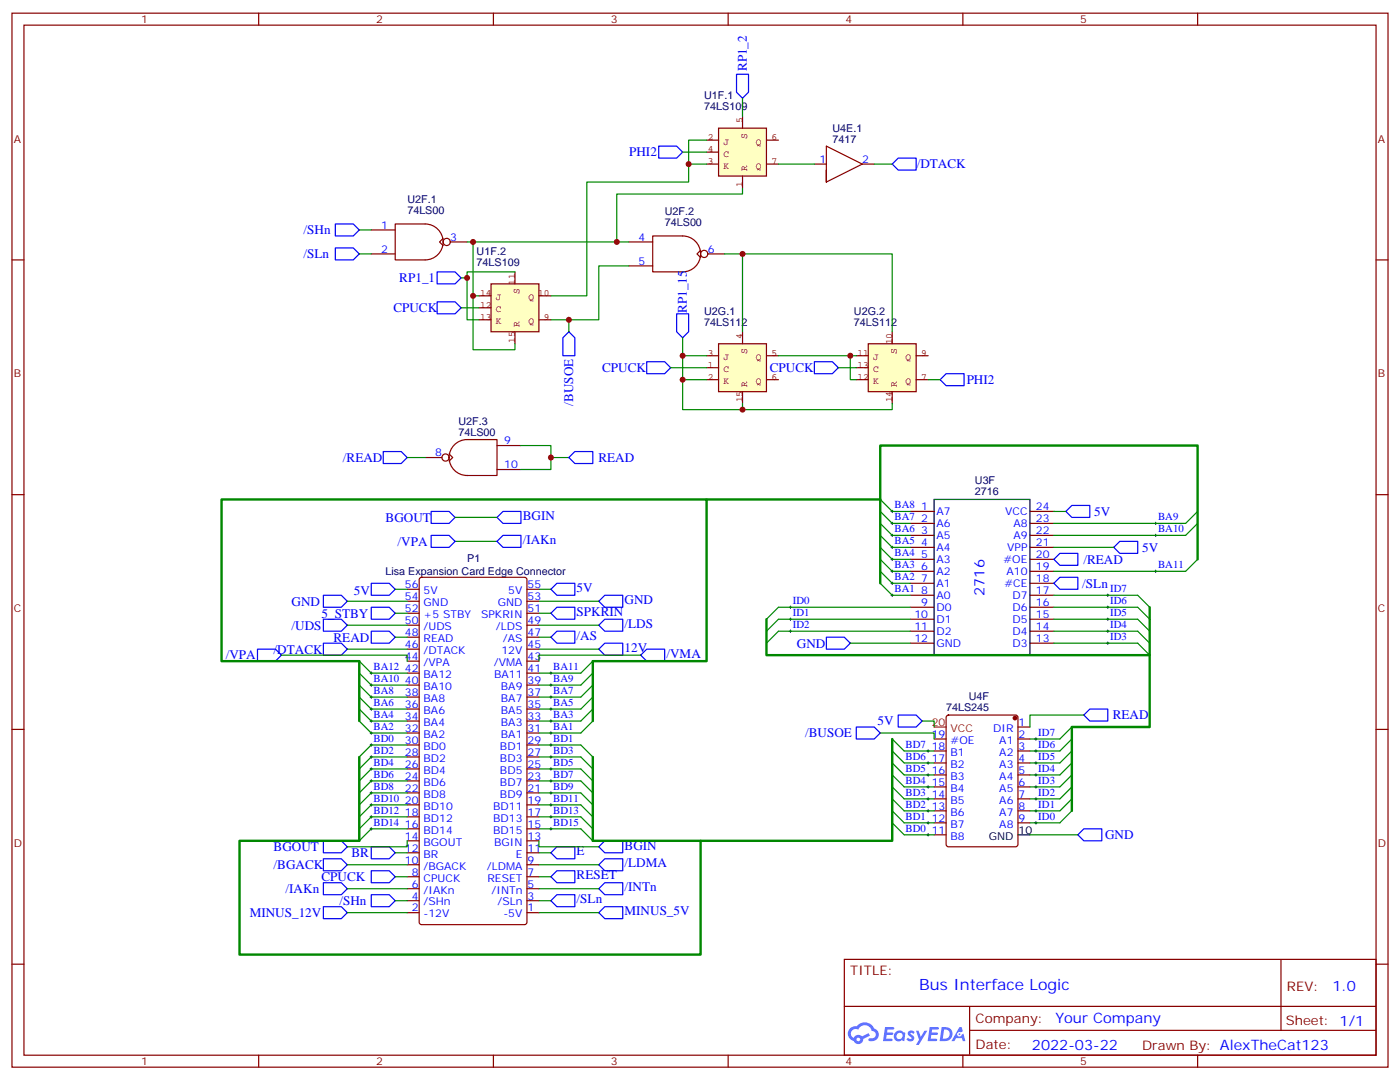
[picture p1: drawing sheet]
<svg xmlns="http://www.w3.org/2000/svg" width="412mm" height="318mm" viewBox="0 0 412 318" stroke-linecap="round" stroke-linejoin="round" font-family="sans-serif">
<g fill="none" stroke="#870000" stroke-width=".35">
<path d="M3.5 3.9h405.4v310.4h-405.4zM7.1 7.4h398.2v303.4h-398.2zM76.2 3.9v3.5M145.3 3.9v3.5M214.5 3.9v3.5M283.6 3.9v3.5M352.8 3.9v3.5M3.5 76.6h3.6M405.3 76.6h3.6M3.5 145.7h3.6M405.3 145.7h3.6M3.5 214.8h3.6"/>
<path d="M405.3 214.8h3.6M3.5 284h3.6M248.7 282.6h156.6v28.2h-156.6zM248.7 296.4h156.5M285.6 296.4v14.1M377.3 282.6v20.9M405.3 284h3.6M76.2 310.8v3.5M145.3 310.8v3.5M214.5 310.8v3.5M283.6 310.8v3.5M285.6 303.5h119.6"/>
<path d="M352.8 310.8v3.5"/>
</g>
<g fill="#5487ff">
<path d="M267.7 303.7a1.22 1.22 0 0 1 1.7 .3l-.4 .6a.47 .47 0 0 0-.3-.4 .47 .47 0 0 0-.5 .2l.1 .2a1.14 1.14 0 0 1 .8 1.8 1.14 1.14 0 0 1-1.9 0l-.2-.2 .5-.6 .7 .4a.29 .29 0 0 0 .3-.2 .29 .29 0 0 0-.2-.3 1.04 1.04 0 0 1-.6-1.8z"/>
<path d="M260.7 302.5h2.4l.3 .2-.2 .5h-1.8l-.1 .9h1.5l.3 .4-.3 .3h-1.6l-.2 1.1 1.7 .1 .2 .3-.2 .3-2.6 .1z"/>
<path d="M273.8 302.5h2.4l.3 .2-.1 .5h-1.8l-.2 .9h1.6l.3 .4-.4 .3h-1.6l-.1 1.1 1.7 .1 .2 .3-.2 .3-2.6 .1z"/>
<path d="M282.6 302.5h.7l.3 1.3-.6 .3a.69 .69 0 0 0-1 .3 .69 .69 0 0 0 .4 .9 .69 .69 0 0 0 .9-.6l.5-.3 .6 2.2h-.8l-.2-.8h-1.8l-.5 .8h-.8z"/>
<path d="M269.8 303.6h.8l.6 1.8 1.1-1.8h.9l-2.6 4.2h-.8l.9-1.6z"/>
<path d="M277.4 302.5l-.6 4.2h1.3a2.11 2.11 0 0 0 2.5-2.2 2.11 2.11 0 0 0-2.5-2zM278.1 303.2a1.39 1.39 0 0 1 1.7 1.5 1.39 1.39 0 0 1-1.8 1.2h-.3z"/>
<path d="M263.7 304.1a1.54 1.54 0 0 0-.1 2.2 1.54 1.54 0 0 0 2.2 .1l.6 .3 .3-2.3-.2-.3h-.4a1.49 1.49 0 0 0-2.4 0zM264 305.1a.94 .94 0 0 1 1.8 0 .94 .94 0 0 1-1.8 0z"/>
<path d="M250.4 302.9a2.18 2.18 0 0 0 1.1 3.7 1.44 1.44 0 0 0 1.6 .9 1.44 1.44 0 0 0 1.2-1.5l2-1-.5-.7-1.9 1a1.47 1.47 0 0 0-2.4 .4 1.39 1.39 0 0 1-.7-1.9 1.39 1.39 0 0 1 2-.5 2.12 2.12 0 0 1 2.2-1.3 2.12 2.12 0 0 1 1.9 1.7 1.14 1.14 0 0 1 1.1 1.4 1.14 1.14 0 0 1-1.7 .7 .43 .43 0 0 0-.5 .4 .43 .43 0 0 0 .4 .5 1.98 1.98 0 0 0 2.5-1.3 1.98 1.98 0 0 0-1.2-2.5 3.1 3.1 0 0 0-5.3-.7l-.9 .1zM252.3 306.2a.55 .55 0 0 1 1.1 0 .55 .55 0 0 1-1.1 0z"/>
<circle cx="282.6" cy="304.6" r=".26"/>
</g>
<g fill="none" stroke="#870000" stroke-width=".35">
<path d="M119.9 173.6h3.6M119.9 177.1h3.6M123.7 170.2l.5-.2h30.3l.7 .5v101.1l-.4 .7h-30.6l-.7-.4v-101.2zM155.2 173.6h3.5M155.2 177.1h3.5M119.9 180.6h3.6M119.9 184.1h3.6M119.9 187.7h3.6M119.9 191.2h3.6M119.9 194.7h3.6M119.9 198.3h3.6M155.2 180.6h3.5"/>
<path d="M155.2 184.1h3.5M155.2 187.7h3.5M155.2 191.2h3.5M155.2 194.7h3.5M155.2 198.3h3.5M119.9 201.8h3.6M119.9 205.3h3.6M119.9 208.8h3.6M119.9 212.4h3.6M119.9 215.9h3.6M119.9 219.4h3.6M155.2 201.8h3.5"/>
<path d="M155.2 205.3h3.5M155.2 208.8h3.5M155.2 212.4h3.5M155.2 215.9h3.5M155.2 219.4h3.5M119.9 237.1h3.6M119.9 233.5h3.6M119.9 230h3.6M119.9 226.5h3.6M119.9 223h3.6M155.2 237.1h3.5M155.2 233.5h3.5"/>
<path d="M155.2 230h3.5M155.2 226.5h3.5M155.2 223h3.5M119.9 258.2h3.6M119.9 254.7h3.6M119.9 251.2h3.6M119.9 247.7h3.6M119.9 244.1h3.6M119.9 240.6h3.6M155.2 258.2h3.5M155.2 254.7h3.5M155.2 251.2h3.5"/>
<path d="M155.2 247.7h3.5M155.2 244.1h3.5M155.2 240.6h3.5M119.9 268.8h3.6M119.9 265.3h3.6M119.9 261.8h3.6M155.2 268.8h3.5M155.2 265.3h3.5M155.2 261.8h3.5"/>
</g>
<path d="M144.6 83.6h14.1v14.1h-14.1z" fill="#ffffc2" stroke="#850000" stroke-width=".35"/>
<path d="M141.1 87.1h3.5M141.1 90.7h3.5M141.1 94.2h3.5M151.7 80.1v3.5M151.7 97.7v3.5M158.7 87.1h3.6M158.7 94.2h3.6" fill="none" stroke="#850000" stroke-width=".35"/>
<path d="M211.7 37.7h14.1v14.2h-14.1z" fill="#ffffc2" stroke="#850000" stroke-width=".35"/>
<path d="M218.7 34.2v3.5M208.1 41.3h3.6M208.1 48.3h3.6M208.1 44.8h3.6M218.7 51.9v3.5M225.8 41.3h3.5M225.8 48.3h3.5" fill="none" stroke="#850000" stroke-width=".35"/>
<path d="M255.8 101.2h14.1v14.2h-14.1z" fill="#ffffc2" stroke="#850000" stroke-width=".35"/>
<path d="M262.8 97.7v3.5M252.2 111.8h3.6M252.2 104.8h3.6M252.2 108.3h3.6M262.8 115.4v3.5M269.9 111.8h3.5M269.9 104.8h3.5" fill="none" stroke="#850000" stroke-width=".35"/>
<path d="M211.7 101.2h14.1v14.2h-14.1z" fill="#ffffc2" stroke="#850000" stroke-width=".35"/>
<path d="M243.4 50.1v3.5v-10.6l10.6 5.3-10.6 5.3M218.7 97.7v3.5M208.1 108.3h3.6M208.1 111.8h3.6M208.1 104.8h3.6M218.7 115.4v3.5M225.8 111.8h3.5M225.8 104.8h3.5" fill="none" stroke="#850000" stroke-width=".35"/>
<g fill="none" stroke="#870000" stroke-width=".35">
<path d="M239.9 48.3h3.5M254 48.3h3.5M109.4 67.7h7M109.4 74.8h7M116.4 66h8.8a5.3 5.3 0 0 1 5.3 5.3 5.3 5.3 0 0 1-5.3 5.3h-8.8zM130.5 70.2l-1 1.1 1 1M132.6 71.3h5M185.2 71.3h7.1M185.2 78.3h7.1M192.3 69.5h8.8a5.3 5.3 0 0 1 5.3 5.3 5.3 5.3 0 0 1-5.3 5.3h-8.8zM206.4 73.7l-1.1 1.1 1.1 1M208.5 74.8h4.9"/>
<path d="M125.2 134.8h5M132.3 133.7l1 1.1-1 1M133.8 131a5.3 5.3 0 0 1 3.8-1.5h8.8v10.6h-8.8a5.3 5.3 0 0 1-4.9-3.3 5.3 5.3 0 0 1 1.1-5.8zM146.4 131.2h7.1M146.4 138.3h7.1M268.1 150.6h7.1M268.1 154.2h7.1M268.1 157.7h7.1M303.4 150.6h7M303.4 154.2h7M303.4 157.7h7M268.1 161.2h7.1"/>
<path d="M268.1 164.7h7.1M268.1 168.3h7.1M268.1 171.8h7.1M268.1 175.3h7.1M268.1 178.9h7.1M303.4 161.2h7M303.4 164.7h7M303.4 168.3h7M303.4 171.8h7M303.4 175.3h7M303.4 178.9h7M268.1 182.4h7.1"/>
<path d="M268.1 185.9h7.1M268.1 189.4h7.1M303.4 182.4h7M303.4 185.9h7M303.4 189.4h7M275.2 217.7h3.5M278.9 210.8l.5-.2h19.8l.6 .4 .1 37.7-.5 .7h-20l-.7-.4v-37.7zM299.9 214.1h3.5M299.9 217.7h3.5M275.2 221.2h3.5M275.2 224.7h3.5M275.2 228.2h3.5"/>
<path d="M275.2 231.8h3.5M275.2 235.3h3.5M275.2 238.8h3.5M299.9 221.2h3.5M299.9 224.7h3.5M299.9 228.2h3.5M299.9 231.8h3.5M299.9 235.3h3.5M299.9 238.8h3.5M275.2 242.4h3.5M275.2 245.9h3.5M299.9 242.4h3.5"/>
<circle cx="131.6" cy="71.3" r="1.06"/>
<circle cx="207.4" cy="74.8" r="1.06"/>
<circle cx="131.2" cy="134.8" r="1.06"/>
</g>
<circle cx="299" cy="211.5" r=".53" fill="#870000" stroke="#870000" stroke-width=".35"/>
<path d="M275.2 147.1h28.2v45.9h-28.2zM299.9 245.9h3.5" fill="none" stroke="#000" stroke-width=".35"/>
<path d="M275.2 214.1h3.5" fill="none" stroke="#f00" stroke-width=".35"/>
<g fill="none" stroke="#00f" stroke-width=".35">
<path d="M217 21.9h3.5v5.3l-1.8 1.7-1.7-1.7zM194 43h5.3l1.8 1.8-1.8 1.8h-5.3zM262.8 48.3l1.8-1.7h5.3v3.5h-5.3zM98.8 73h5.3l1.7 1.8-1.7 1.8h-5.3zM98.8 66h5.3l1.7 1.7-1.7 1.8h-5.3zM128.8 88.9h5.3l1.7 1.8-1.7 1.7h-5.3zM128.8 80.1h5.3l1.7 1.7-1.7 1.8h-5.3zM167.6 97.7l1.7 1.8v5.3h-3.5v-5.3zM199.3 92.4h3.5v5.3l-1.7 1.8-1.8-1.8zM190.5 106.5h5.3l1.8 1.8-1.8 1.8h-5.3zM239.9 106.5h5.3l1.7 1.8-1.7 1.8h-5.3zM276.9 111.8l1.8-1.7h5.3v3.5h-5.3z"/>
<path d="M112.9 133h5.3l1.7 1.8-1.7 1.7h-5.3zM167.6 134.8l1.7-1.8h5.3v3.5h-5.3zM127 150.6h5.3l1.8 1.8-1.8 1.8h-5.3zM127 157.7h5.3l1.8 1.8-1.8 1.7h-5.3zM146.4 152.4l1.8-1.8h5.3v3.6h-5.3zM146.4 159.5l1.8-1.8h5.3v3.5h-5.3zM314 150.6l1.7-1.7h5.3v3.5h-5.3zM95.2 175.3h5.3l1.8 1.8-1.8 1.8h-5.3zM109.4 178.9h5.3l1.7 1.7-1.7 1.8h-5.3zM109.4 171.8h5.3l1.7 1.8-1.7 1.7h-5.3zM162.3 173.6l1.7-1.8h5.3v3.5h-5.3zM176.4 177.1l1.8-1.8h5.2v3.6h-5.2z"/>
<path d="M310.4 171.8l1.8-1.8h5.3v3.6h-5.3zM310.4 164.7l1.8-1.7h5.3v3.5h-5.3zM328.1 161.2l1.7-1.7h5.3v3.5h-5.3zM75.8 191.2h5.3l1.8 1.8-1.8 1.7h-5.3zM95.2 189.4h5.3l1.8 1.8-1.8 1.8h-5.3zM95.2 182.4h5.3l1.8 1.7-1.8 1.8h-5.3zM109.4 185.9h5.3l1.7 1.8-1.7 1.7h-5.3zM162.3 180.6l1.7-1.7h5.3v3.5h-5.3zM162.3 187.7l1.7-1.8h5.3v3.5h-5.3zM176.4 191.2l1.8-1.8h5.2v3.6h-5.2zM178.2 182.4h5.2v3.5h-5.2l-1.8-1.8zM188.7 193l1.8-1.8h5.3v3.5h-5.3z"/>
<path d="M243.4 187.7h5.3l1.8 1.7-1.8 1.8h-5.3zM252.2 214.1h5.3l1.8 1.8-1.8 1.8h-5.3zM264.6 210.6h5.3l1.7 1.8-1.7 1.7h-5.3zM321 208.8h5.3v3.6h-5.3l-1.7-1.8zM95.2 260h5.3l1.8 1.8-1.8 1.7h-5.3zM95.2 252.9h5.3l1.8 1.8-1.8 1.8h-5.3zM95.2 247.7h5.3l1.8 1.7-1.8 1.8h-5.3zM109.4 256.5h5.3l1.7 1.7-1.7 1.8h-5.3zM109.4 249.4h5.3l1.7 1.8-1.7 1.7h-5.3zM162.3 251.2l1.7-1.8h5.3v3.5h-5.3zM162.3 258.2l1.7-1.7h5.3v3.5h-5.3zM176.4 254.7l1.8-1.8h5.2v3.6h-5.2z"/>
<path d="M176.4 249.4l1.8-1.7h5.2v3.5h-5.2zM178.2 260h5.2v3.5h-5.2l-1.8-1.7zM319.3 244.1h5.3v3.6h-5.3l-1.8-1.8zM95.2 267.1h5.3l1.8 1.7-1.8 1.8h-5.3zM109.4 263.5h5.3l1.7 1.8-1.7 1.8h-5.3zM162.3 265.3l1.7-1.8h5.3v3.6h-5.3zM178.2 267.1h5.2v3.5h-5.2l-1.8-1.8z"/>
</g>
<g fill="none" stroke="#008700" stroke-width=".35">
<path d="M218.7 28.9v5.3M201.1 44.8h7M208.1 48.3h-5.3v5.3h-29.9v33.5h-10.6M208.1 41.3h-5.3v7M218.7 55.4v1.7h-37v14.2M229.3 48.3h10.6M257.5 48.3h5.3M105.8 74.8h3.6M105.8 67.7h3.6M137.6 71.3h1.7v15.8M139.3 71.3h45.9M185.2 78.3h-8.8v15.9h-14.1"/>
<path d="M213.4 74.8h5.3v22.9M218.7 74.8h44.1v22.9M135.8 90.7h5.3M135.8 81.8h1.8M141.1 87.1h-1.8v15.9h12.4v-1.8M151.7 80.1h-14.1v14.1h3.5M167.6 94.2v3.5M201.1 99.5v5.3M197.6 108.3h10.5M201.1 111.8v8.8h17.6v-1.7M208.1 104.8h-7v7h7M229.3 104.8h21.2"/>
<path d="M246.9 108.3h5.3M252.2 104.8h-1.7v7h1.7M262.8 118.9v1.7h-44.1M273.4 111.8h3.5M119.9 134.8h5.3M153.5 131.2h8.8v7.1h-8.8M162.3 134.8h5.3M134.1 152.4h12.3M134.1 159.5h12.3M259.3 147.1l3.5 3.5h5.3M259.3 157.7l3.5 3.5h5.3M259.3 154.2l3.5 3.5h5.3"/>
<path d="M259.3 150.6l3.5 3.6h5.3M310.4 150.6h3.6M352.8 154.2l-3.6 3.5h-38.8M352.8 150.6l-3.6 3.6h-38.8M102.3 177.1h17.6M116.4 173.6h3.5M158.7 173.6h3.6M158.7 177.1h17.7M259.3 171.8l3.5 3.5h5.3M259.3 164.7l3.5 3.6h5.3M259.3 168.3l3.5 3.5h5.3M259.3 161.2l3.5 3.5h5.3"/>
<path d="M268.1 178.9h-38.8l-3.5 3.5M310.4 161.2h17.7M310.4 178.9h24.7l3.6 3.5M310.4 175.3h24.7l3.6 3.6M352.8 164.7l-3.6 3.6h-38.8M82.9 193h37v1.7M102.3 184.1h17.6M102.3 191.2h17.6M105.8 198.3l3.6 3.5h10.5M105.8 194.7l3.6 3.6h10.5M116.4 180.6h3.5M116.4 187.7h3.5"/>
<path d="M158.7 180.6h3.6M158.7 184.1h17.7M158.7 187.7h3.6M158.7 191.2h17.7M174.6 194.7l-3.5 3.6h-12.4M174.6 198.3l-3.5 3.5h-12.4M188.7 193h-30v1.7M250.5 189.4h17.6M268.1 185.9h-38.8l-3.5 3.5M268.1 182.4h-38.8l-3.5 3.5M310.4 189.4h24.7l3.6 3.6M310.4 185.9h24.7l3.6 3.5"/>
<path d="M310.4 182.4h24.7l3.6 3.5M105.8 208.8l3.6 3.6h10.5M105.8 212.4l3.6 3.5h10.5M105.8 205.3l3.6 3.5h10.5M105.8 201.8l3.6 3.5h10.5M119.9 219.4h-10.5l-3.6 3.6M158.7 219.4h12.4l3.5 3.6M174.6 201.8l-3.5 3.5h-12.4M174.6 205.3l-3.5 3.5h-12.4M174.6 208.8l-3.5 3.6h-12.4M174.6 212.4l-3.5 3.5h-12.4M259.3 215.9h15.9v1.8"/>
<path d="M262.8 217.7l3.5 3.5h8.9M271.6 212.4h3.6v1.7M315.7 217.7l-3.5 3.5h-8.8M315.7 214.1l-3.5 3.6h-8.8M319.3 210.6h-15.9v3.5M119.9 237.1h-10.5l-3.6 3.5M119.9 233.5h-10.5l-3.6 3.6M119.9 230h-10.5l-3.6 3.5M119.9 226.5h-10.5l-3.6 3.5M119.9 223h-10.5l-3.6 3.5M158.7 223h12.4l3.5 3.5M158.7 226.5h12.4l3.5 3.5"/>
<path d="M158.7 230h12.4l3.5 3.5M158.7 233.5h12.4l3.5 3.6M158.7 237.1h12.4l3.5 3.5M262.8 221.2l3.5 3.5h8.9M262.8 224.7l3.5 3.5h8.9M262.8 228.2l3.5 3.6h8.9M262.8 231.8l3.5 3.5h8.9M262.8 235.3l3.5 3.5h8.9M262.8 238.8l3.5 3.6h8.9M315.7 221.2l-3.5 3.5h-8.8M315.7 224.7l-3.5 3.5h-8.8M315.7 228.2l-3.5 3.6h-8.8"/>
<path d="M315.7 231.8l-3.5 3.5h-8.8M315.7 235.3l-3.5 3.5h-8.8M315.7 238.8l-3.5 3.6h-8.8M102.3 254.7h17.6M116.4 251.2h3.5M116.4 258.2h3.5M119.9 247.7v1.7h-17.6M119.9 240.6h-10.5l-3.6 3.5M119.9 244.1h-10.5l-3.6 3.6M158.7 247.7v1.7h17.7M158.7 251.2h3.6M158.7 254.7h17.7"/>
<path d="M158.7 258.2h3.6M158.7 240.6h12.4l3.5 3.5M158.7 244.1h12.4l3.5 3.6M262.8 242.4l3.5 3.5h8.9M303.4 245.9h14.1M102.3 261.8h17.6M102.3 268.8h17.6M116.4 265.3h3.5M158.7 261.8h17.7M158.7 265.3h3.6M158.7 268.8h17.7"/>
</g>
<path d="M208.1 147.1h51.2M259.3 147.1v-15.9h93.5v33.5M259.3 147.1v24.7M338.7 178.9v35.2h-23v24.7M225.8 182.4v10.6h112.9M105.8 212.4v-17.7h-40.5v-47.6h142.8v47.6h-33.5v17.7M262.8 217.7v30h-56.4M105.8 223v24.7h-35.2v33.5h135.8v-33.5h-31.8v-24.7" fill="none" stroke="#008700" stroke-width=".71"/>
<g fill="none" stroke="#000" stroke-width=".29">
<path d="M262.5 157.7h.7M262.5 154.2h.7M262.5 150.6h.7M262.8 150.3v.7M262.8 153.8v.7M262.8 157.3v.7M340.1 157.7h.7M340.1 154.2h.7M340.4 153.8v.7M340.4 157.3v.7M232.5 178.9h.7M232.8 178.5v.7"/>
<path d="M262.5 175.3h.7M262.5 168.3h.7M262.5 171.8h.7M262.5 164.7h.7M262.5 161.2h.7M262.8 160.9v.7M262.8 164.4v.7M262.8 167.9v.7M262.8 171.4v.8M262.8 175v.7M326 175.3h.7M326 178.9h.7"/>
<path d="M326.3 175v.7M326.3 178.5v.7M340.1 168.3h.7M340.4 167.9v.7M109 198.3h.7M109.4 197.9v.7M161.9 198.3h.7M162.3 197.9v.7M232.5 182.4h.7M232.5 185.9h.7M232.8 182v.7M232.8 185.6v.7"/>
<path d="M326 182.4h.7M326 185.9h.7M326 189.4h.7M326.3 182v.7M326.3 185.6v.7M326.3 189.1v.7M109 201.8h.7M109 205.3h.7M109 208.8h.7M109 212.4h.7M109 215.9h.7M109 219.4h.7"/>
<path d="M109.4 201.4v.7M109.4 205v.7M109.4 208.5v.7M109.4 212v.7M109.4 215.5v.8M109.4 219.1v.7M161.9 201.8h.7M161.9 205.3h.7M161.9 208.8h.7M161.9 212.4h.7M161.9 215.9h.7M161.9 219.4h.7"/>
<path d="M162.3 201.4v.7M162.3 205v.7M162.3 208.5v.7M162.3 212v.7M162.3 215.5v.8M162.3 219.1v.7M304.8 217.7h.7M305.2 217.3v.7M109 237.1h.7M109 233.5h.7M109 230h.7M109 226.5h.7"/>
<path d="M109 223h.7M109.4 222.6v.7M109.4 226.1v.7M109.4 229.7v.7M109.4 233.2v.7M109.4 236.7v.7M161.9 237.1h.7M161.9 233.5h.7M161.9 230h.7M161.9 226.5h.7M161.9 223h.7M162.3 222.6v.7"/>
<path d="M162.3 226.1v.7M162.3 229.7v.7M162.3 233.2v.7M162.3 236.7v.7M273 221.2h.8M273 224.7h.8M273 228.2h.8M273 231.8h.8M273 235.3h.8M273 238.8h.8M273.4 220.8v.7M273.4 224.4v.7"/>
<path d="M273.4 227.9v.7M273.4 231.4v.7M273.4 235v.7M273.4 238.5v.7M304.8 221.2h.7M304.8 224.7h.7M304.8 228.2h.7M304.8 231.8h.7M304.8 235.3h.7M304.8 238.8h.7M305.2 220.8v.7M305.2 224.4v.7"/>
<path d="M305.2 227.9v.7M305.2 231.4v.7M305.2 235v.7M305.2 238.5v.7M109 244.1h.7M109 240.6h.7M109.4 240.2v.7M109.4 243.8v.7M161.9 244.1h.7M161.9 240.6h.7M162.3 240.2v.7M162.3 243.8v.7"/>
<path d="M273 242.4h.8M273 245.9h.8M273.4 242v.7M273.4 245.5v.7M304.8 242.4h.7M305.2 242v.7"/>
</g>
<g fill="#c00">
<circle cx="137.6" cy="81.8" r=".88"/>
<circle cx="139.3" cy="87.1" r=".88"/>
<circle cx="139.3" cy="71.3" r=".88"/>
<circle cx="181.7" cy="71.3" r=".88"/>
<circle cx="202.8" cy="48.3" r=".88"/>
<circle cx="201.1" cy="111.8" r=".88"/>
<circle cx="201.1" cy="104.8" r=".88"/>
<circle cx="250.5" cy="104.8" r=".88"/>
<circle cx="218.7" cy="74.8" r=".88"/>
<circle cx="167.6" cy="94.2" r=".88"/>
<circle cx="162.3" cy="134.8" r=".88"/>
<circle cx="218.7" cy="120.6" r=".88"/>
</g>
<text font-size="4.6" fill="#00f" x="270.8" y="291.6">Bus Interface Logic</text>
<g font-size="4.2" fill="#00f">
<text x="290" y="175.5" transform="rotate(-90 290 175.5)">2716</text>
<text x="392.5" y="291.8">1.0</text>
<text x="310.9" y="301.4">Your Company</text>
<text x="304" y="309.2">2022-03-22</text>
</g>
<g font-size="3.9" fill="#00f">
<text x="219.9" y="21" transform="rotate(-90 219.9 21)">RP1_2</text>
<text x="185.3" y="46">PHI2</text>
<text x="270" y="49.6">/DTACK</text>
<text x="89.4" y="69">/SHn</text>
<text x="89.4" y="76.1">/SLn</text>
<text x="117.6" y="83.1">RP1_1</text>
<text x="115.9" y="91.9">CPUCK</text>
<text x="202.3" y="92.2" transform="rotate(-90 202.3 92.2)">RP1_15</text>
<text x="177.4" y="109.6">CPUCK</text>
<text x="226.8" y="109.6">CPUCK</text>
<text x="284.8" y="113.1">PHI2</text>
<text x="168.8" y="119.5" transform="rotate(-90 168.8 119.5)">/BUSOE</text>
<text x="101" y="136">/READ</text>
<text x="176.3" y="136">READ</text>
<text x="113.6" y="153.6">BGOUT</text>
<text x="154" y="153.2">BGIN</text>
<text x="322.3" y="151.9">5V</text>
<text x="117.1" y="160.7">/VPA</text>
<text x="154" y="160.3">/IAKn</text>
<text x="319.1" y="166">/READ</text>
<text x="336.5" y="162.5">5V</text>
<text x="318.8" y="173.1">/SLn</text>
<text x="85.9" y="178.4">GND</text>
<text x="104.2" y="175.3">5V</text>
<text x="169.9" y="174.4">5V</text>
<text x="184" y="177.9">GND</text>
<text x="85.9" y="185.4">/UDS</text>
<text x="94.7" y="181.9">5_STBY</text>
<text x="169.9" y="181.4">SPKRIN</text>
<text x="184" y="184.9">/LDS</text>
<text x="98.2" y="189">READ</text>
<text x="169.9" y="188.5">/AS</text>
<text x="234.8" y="190.7">GND</text>
<text x="66.5" y="194.2">/VPA</text>
<text x="80.6" y="192.5">/DTACK</text>
<text x="184" y="192">12V</text>
<text x="196.3" y="193.8">/VMA</text>
<text x="258.5" y="213.6">5V</text>
<text x="327.8" y="211.9">READ</text>
<text x="237.2" y="217.1">/BUSOE</text>
<text x="80.6" y="250.7">BGOUT</text>
<text x="169.9" y="252">E</text>
<text x="184" y="250.2">BGIN</text>
<text x="325.5" y="247.2">GND</text>
<text x="80.6" y="256">/BGACK</text>
<text x="103.5" y="252.5">BR</text>
<text x="184" y="255.5">/LDMA</text>
<text x="84.1" y="263">/IAKn</text>
<text x="94.7" y="259.5">CPUCK</text>
<text x="169.9" y="259">RESET</text>
<text x="184" y="262.6">/INTn</text>
<text x="100" y="266.6">/SHn</text>
<text x="169.9" y="266.1">/SLn</text>
<text x="184" y="269.6">MINUS_5V</text>
<text x="73.5" y="270.1">MINUS_12V</text>
</g>
<g font-size="3.9" fill="#800">
<text x="250.5" y="287.2">TITLE:</text>
<text x="379.1" y="291.8">REV:</text>
<text x="287.4" y="301.4">Company:</text>
<text x="378.7" y="302">Sheet: 1/1</text>
<text x="287.4" y="309">Date:</text>
<text x="336.4" y="309.1">Drawn By: AlexTheCat123</text>
</g>
<g font-size="3.2" fill="#800">
<text x="41.6" y="6.9">1</text>
<text x="110.8" y="6.9">2</text>
<text x="179.9" y="6.9">3</text>
<text x="249.1" y="6.9">4</text>
<text x="318.2" y="6.9">5</text>
<text x="4.1" y="42">A</text>
<text x="405.9" y="42">A</text>
<text x="4.1" y="111.1">B</text>
<text x="405.9" y="111.1">B</text>
<text x="4.1" y="180.3">C</text>
<text x="405.9" y="180.3">C</text>
<text x="4.1" y="249.4">D</text>
<text x="405.9" y="249.4">D</text>
<text x="41.6" y="313.8">1</text>
<text x="110.8" y="313.8">2</text>
<text x="179.9" y="313.8">3</text>
<text x="249.1" y="313.8">4</text>
<text x="318.2" y="313.8">5</text>
</g>
<g font-size="3.2" fill="#000080">
<text x="207.4" y="29.3">U1F.1</text>
<text x="207.4" y="32.5">74LS109</text>
<text x="245.2" y="42">7417</text>
<text x="245.2" y="38.8">U4E.1</text>
<text x="120" y="59.7">U2F.1</text>
<text x="120" y="62.9">74LS00</text>
<text x="195.8" y="63.3">U2F.2</text>
<text x="195.8" y="66.5">74LS00</text>
<text x="140.4" y="75.1">U1F.2</text>
<text x="140.4" y="78.3">74LS109</text>
<text x="207.4" y="96">74LS112</text>
<text x="207.4" y="92.8">U2G.1</text>
<text x="251.5" y="96">74LS112</text>
<text x="251.5" y="92.8">U2G.2</text>
<text x="135" y="125.2">U2F.3</text>
<text x="135" y="128.4">74LS00</text>
<text x="287.2" y="142.6">U3F</text>
<text x="287.2" y="145.9">2716</text>
<text x="137.6" y="165.6">P1</text>
<text x="113.6" y="169.4">Lisa Expansion Card Edge Connector</text>
<text x="278.7" y="209.3">74LS245</text>
<text x="285.4" y="206.1">U4F</text>
</g>
<g font-size="3.2" fill="#00f">
<text x="241.4" y="48">1</text>
<text x="254" y="48">2</text>
<text x="112.3" y="67.4">1</text>
<text x="132.6" y="70.9">3</text>
<text x="188.1" y="70.9">4</text>
<text x="112.3" y="74.4">2</text>
<text x="188.1" y="78">5</text>
<text x="208.5" y="74.4">6</text>
<text x="148.5" y="130.9">9</text>
<text x="128.2" y="134.4">8</text>
<text x="148.5" y="137.9">10</text>
<text x="263.5" y="149.8">BA8</text>
<text x="263.5" y="153.3">BA7</text>
<text x="271.4" y="150.3">1</text>
<text x="271.4" y="153.8">2</text>
<text x="275.9" y="151.7">A7</text>
<text x="275.9" y="155.2">A6</text>
<text x="296.1" y="151.7">VCC</text>
<text x="298.5" y="155.2">A8</text>
<text x="305.2" y="153.8">23</text>
<text x="305.2" y="150.3">24</text>
<text x="341.1" y="153.3">BA9</text>
<text x="263.5" y="160.3">BA5</text>
<text x="263.5" y="156.8">BA6</text>
<text x="271.4" y="157.3">3</text>
<text x="271.4" y="160.9">4</text>
<text x="275.9" y="158.7">A5</text>
<text x="298.5" y="158.7">A9</text>
<text x="305.2" y="160.9">21</text>
<text x="305.2" y="157.3">22</text>
<text x="341.1" y="156.8">BA10</text>
<text x="263.5" y="167.4">BA3</text>
<text x="263.5" y="163.9">BA4</text>
<text x="271.4" y="164.4">5</text>
<text x="271.4" y="167.9">6</text>
<text x="275.9" y="162.3">A4</text>
<text x="275.9" y="165.8">A3</text>
<text x="295.6" y="165.8">#OE</text>
<text x="296.7" y="162.3">VPP</text>
<text x="305.2" y="167.9">19</text>
<text x="305.2" y="164.4">20</text>
<text x="341.1" y="167.4">BA11</text>
<text x="119.3" y="173.2">56</text>
<text x="155.4" y="173.2">55</text>
<text x="263.5" y="170.9">BA2</text>
<text x="271.4" y="171.4">7</text>
<text x="275.9" y="169.3">A2</text>
<text x="275.9" y="172.9">A1</text>
<text x="295.9" y="172.9">#CE</text>
<text x="296.5" y="169.3">A10</text>
<text x="305.2" y="171.4">18</text>
<text x="119.3" y="176.7">54</text>
<text x="124.8" y="175">5V</text>
<text x="124.8" y="178.5">GND</text>
<text x="146.6" y="178.5">GND</text>
<text x="149.7" y="175">5V</text>
<text x="155.4" y="176.7">53</text>
<text x="233.5" y="178">ID0</text>
<text x="263.5" y="174.4">BA1</text>
<text x="271.4" y="175">8</text>
<text x="271.4" y="178.5">9</text>
<text x="275.9" y="176.4">A0</text>
<text x="275.9" y="179.9">D0</text>
<text x="298.2" y="179.9">D6</text>
<text x="298.2" y="176.4">D7</text>
<text x="305.2" y="178.5">16</text>
<text x="305.2" y="175">17</text>
<text x="327" y="174.5">ID7</text>
<text x="327" y="178">ID6</text>
<text x="119.3" y="180.3">52</text>
<text x="119.3" y="183.8">50</text>
<text x="124.8" y="182">+5 STBY</text>
<text x="124.8" y="185.6">/UDS</text>
<text x="141.7" y="182">SPKRIN</text>
<text x="146.1" y="185.6">/LDS</text>
<text x="155.4" y="183.8">49</text>
<text x="155.4" y="180.3">51</text>
<text x="233.5" y="185">ID2</text>
<text x="233.5" y="181.5">ID1</text>
<text x="269.4" y="182">10</text>
<text x="269.4" y="185.6">11</text>
<text x="275.9" y="183.4">D1</text>
<text x="298.2" y="183.4">D5</text>
<text x="305.2" y="185.6">14</text>
<text x="305.2" y="182">15</text>
<text x="327" y="181.5">ID5</text>
<text x="327" y="185">ID4</text>
<text x="119.3" y="187.3">48</text>
<text x="119.3" y="190.9">46</text>
<text x="124.8" y="189.1">READ</text>
<text x="148.1" y="189.1">/AS</text>
<text x="155.4" y="190.9">45</text>
<text x="155.4" y="187.3">47</text>
<text x="269.4" y="189.1">12</text>
<text x="275.9" y="187">D2</text>
<text x="275.9" y="190.5">GND</text>
<text x="298.2" y="190.5">D3</text>
<text x="298.2" y="187">D4</text>
<text x="305.2" y="189.1">13</text>
<text x="327" y="188.6">ID3</text>
<text x="110.1" y="197.4">BA12</text>
<text x="119.3" y="194.4">44</text>
<text x="119.3" y="197.9">42</text>
<text x="124.8" y="192.6">/DTACK</text>
<text x="124.8" y="196.1">/VPA</text>
<text x="145.5" y="196.1">/VMA</text>
<text x="147.7" y="192.6">12V</text>
<text x="155.4" y="197.9">41</text>
<text x="155.4" y="194.4">43</text>
<text x="163" y="197.4">BA11</text>
<text x="110.1" y="200.9">BA10</text>
<text x="119.3" y="201.4">40</text>
<text x="124.8" y="199.7">BA12</text>
<text x="124.8" y="203.2">BA10</text>
<text x="145.5" y="199.7">BA11</text>
<text x="147.6" y="203.2">BA9</text>
<text x="155.4" y="201.4">39</text>
<text x="163" y="200.9">BA9</text>
<text x="110.1" y="204.4">BA8</text>
<text x="110.1" y="208">BA6</text>
<text x="119.3" y="205">38</text>
<text x="119.3" y="208.5">36</text>
<text x="124.8" y="206.7">BA8</text>
<text x="147.6" y="206.7">BA7</text>
<text x="155.4" y="208.5">35</text>
<text x="155.4" y="205">37</text>
<text x="163" y="204.4">BA7</text>
<text x="163" y="208">BA5</text>
<text x="110.1" y="211.5">BA4</text>
<text x="110.1" y="215">BA2</text>
<text x="119.3" y="212">34</text>
<text x="119.3" y="215.5">32</text>
<text x="124.8" y="210.3">BA6</text>
<text x="124.8" y="213.8">BA4</text>
<text x="147.6" y="213.8">BA3</text>
<text x="147.6" y="210.3">BA5</text>
<text x="155.4" y="215.5">31</text>
<text x="155.4" y="212">33</text>
<text x="163" y="211.5">BA3</text>
<text x="163" y="215">BA1</text>
<text x="292.6" y="215.5">DIR</text>
<text x="300" y="213.8">1</text>
<text x="110.1" y="218.5">BD0</text>
<text x="119.3" y="219.1">30</text>
<text x="124.8" y="217.3">BA2</text>
<text x="124.8" y="220.8">BD0</text>
<text x="147.3" y="220.8">BD1</text>
<text x="147.6" y="217.3">BA1</text>
<text x="155.4" y="219.1">29</text>
<text x="163" y="218.5">BD1</text>
<text x="266.7" y="220.3">BD7</text>
<text x="274.5" y="220.8">18</text>
<text x="274.5" y="217.3">19</text>
<text x="280" y="219.1">#OE</text>
<text x="294.4" y="219.1">A1</text>
<text x="300" y="217.3">2</text>
<text x="300" y="220.8">3</text>
<text x="305.9" y="220.3">ID6</text>
<text x="305.9" y="216.8">ID7</text>
<text x="110.1" y="225.6">BD4</text>
<text x="110.1" y="222.1">BD2</text>
<text x="119.3" y="222.6">28</text>
<text x="119.3" y="226.1">26</text>
<text x="124.8" y="224.4">BD2</text>
<text x="124.8" y="227.9">BD4</text>
<text x="147.3" y="227.9">BD5</text>
<text x="147.3" y="224.4">BD3</text>
<text x="155.4" y="226.1">25</text>
<text x="155.4" y="222.6">27</text>
<text x="163" y="225.6">BD5</text>
<text x="163" y="222.1">BD3</text>
<text x="266.7" y="223.8">BD6</text>
<text x="266.7" y="227.4">BD5</text>
<text x="274.5" y="227.9">16</text>
<text x="274.5" y="224.4">17</text>
<text x="280" y="226.1">B2</text>
<text x="280" y="222.6">B1</text>
<text x="294.4" y="222.6">A2</text>
<text x="294.4" y="226.1">A3</text>
<text x="300" y="224.4">4</text>
<text x="300" y="227.9">5</text>
<text x="305.9" y="227.4">ID4</text>
<text x="305.9" y="223.8">ID5</text>
<text x="110.1" y="232.7">BD8</text>
<text x="110.1" y="229.1">BD6</text>
<text x="119.3" y="229.7">24</text>
<text x="119.3" y="233.2">22</text>
<text x="124.8" y="231.4">BD6</text>
<text x="147.3" y="231.4">BD7</text>
<text x="155.4" y="233.2">21</text>
<text x="155.4" y="229.7">23</text>
<text x="163" y="232.7">BD9</text>
<text x="163" y="229.1">BD7</text>
<text x="266.7" y="230.9">BD4</text>
<text x="274.5" y="231.4">15</text>
<text x="280" y="233.2">B4</text>
<text x="280" y="229.7">B3</text>
<text x="294.4" y="229.7">A4</text>
<text x="294.4" y="233.2">A5</text>
<text x="300" y="231.4">6</text>
<text x="305.9" y="230.9">ID3</text>
<text x="110.1" y="239.7">BD12</text>
<text x="110.1" y="236.2">BD10</text>
<text x="119.3" y="236.7">20</text>
<text x="124.8" y="235">BD8</text>
<text x="124.8" y="238.5">BD10</text>
<text x="145.3" y="238.5">BD11</text>
<text x="147.3" y="235">BD9</text>
<text x="155.4" y="236.7">19</text>
<text x="163" y="239.7">BD13</text>
<text x="163" y="236.2">BD11</text>
<text x="266.7" y="234.4">BD3</text>
<text x="266.7" y="237.9">BD2</text>
<text x="274.5" y="238.5">13</text>
<text x="274.5" y="235">14</text>
<text x="280" y="236.7">B5</text>
<text x="294.4" y="236.7">A6</text>
<text x="300" y="235">7</text>
<text x="300" y="238.5">8</text>
<text x="305.9" y="237.9">ID1</text>
<text x="305.9" y="234.4">ID2</text>
<text x="110.1" y="243.2">BD14</text>
<text x="119.3" y="240.2">18</text>
<text x="119.3" y="243.8">16</text>
<text x="124.8" y="242">BD12</text>
<text x="124.8" y="245.5">BD14</text>
<text x="145.3" y="245.5">BD15</text>
<text x="145.3" y="242">BD13</text>
<text x="155.4" y="243.8">15</text>
<text x="155.4" y="240.2">17</text>
<text x="163" y="243.2">BD15</text>
<text x="266.7" y="241.5">BD1</text>
<text x="266.7" y="245">BD0</text>
<text x="274.5" y="245.5">11</text>
<text x="274.5" y="242">12</text>
<text x="280" y="243.8">B7</text>
<text x="280" y="240.2">B6</text>
<text x="294.4" y="240.2">A7</text>
<text x="294.4" y="243.8">A8</text>
<text x="300" y="242">9</text>
<text x="305.9" y="241.5">ID0</text>
<text x="119.3" y="247.3">14</text>
<text x="119.3" y="250.8">12</text>
<text x="124.8" y="249.1">BGOUT</text>
<text x="145.6" y="249.1">BGIN</text>
<text x="155.4" y="250.8">11</text>
<text x="155.4" y="247.3">13</text>
<text x="280" y="247.3">B8</text>
<text x="119.3" y="254.4">10</text>
<text x="121.3" y="257.9">8</text>
<text x="124.8" y="252.6">BR</text>
<text x="124.8" y="256.1">/BGACK</text>
<text x="143.4" y="256.1">/LDMA</text>
<text x="151.9" y="252.6">E</text>
<text x="155.4" y="257.9">7</text>
<text x="155.4" y="254.4">9</text>
<text x="121.3" y="261.4">6</text>
<text x="124.8" y="259.6">CPUCK</text>
<text x="124.8" y="263.2">/IAKn</text>
<text x="143.6" y="259.6">RESET</text>
<text x="144.8" y="263.2">/INTn</text>
<text x="155.4" y="261.4">5</text>
<text x="121.3" y="264.9">4</text>
<text x="121.3" y="268.5">2</text>
<text x="124.8" y="266.7">/SHn</text>
<text x="146.5" y="266.7">/SLn</text>
<text x="155.4" y="268.5">1</text>
<text x="155.4" y="264.9">3</text>
<text x="124.8" y="270.2">-12V</text>
<text x="148.3" y="270.2">-5V</text>
</g>
<g font-size="3.2" fill="#f00">
<text x="274.5" y="213.8">20</text>
<text x="280" y="215.5">VCC</text>
</g>
<g font-size="3.2">
<text x="300" y="245.5">10</text>
<text x="291.3" y="247.3">GND</text>
</g>
<g font-size="2.8" fill="#840000">
<text x="208.5" y="41.2">2</text>
<text x="218.7" y="36.3" transform="rotate(-90 218.7 36.3)">5</text>
<text x="220" y="40.9" transform="rotate(-90 220 40.9)">S</text>
<text x="227.3" y="41.2">6</text>
<text x="208.5" y="44.8">4</text>
<text x="213.1" y="42.6">J</text>
<text x="213.1" y="46.1">C</text>
<text x="222.7" y="42.6">Q</text>
<text x="208.5" y="48.3">3</text>
<text x="213.1" y="49.7">K</text>
<text x="220" y="50.4" transform="rotate(-90 220 50.4)">R</text>
<text x="222.7" y="49.7">Q</text>
<text x="227.3" y="48.3">7</text>
<text x="218.7" y="55" transform="rotate(-90 218.7 55)">1</text>
<text x="151.7" y="83.8" transform="rotate(-90 151.7 83.8)">11</text>
<text x="141.5" y="87.1">14</text>
<text x="146" y="88.5">J</text>
<text x="153" y="86.7" transform="rotate(-90 153 86.7)">S</text>
<text x="155.6" y="88.5">Q</text>
<text x="158.5" y="87.1">10</text>
<text x="141.5" y="90.6">12</text>
<text x="141.5" y="94.2">13</text>
<text x="146" y="92">C</text>
<text x="146" y="95.5">K</text>
<text x="155.6" y="95.5">Q</text>
<text x="160.2" y="94.2">9</text>
<text x="151.7" y="100.9" transform="rotate(-90 151.7 100.9)">15</text>
<text x="153" y="96.3" transform="rotate(-90 153 96.3)">R</text>
<text x="218.7" y="99.8" transform="rotate(-90 218.7 99.8)">4</text>
<text x="262.8" y="101.5" transform="rotate(-90 262.8 101.5)">10</text>
<text x="208.5" y="104.7">3</text>
<text x="213.1" y="106.1">J</text>
<text x="220" y="104.4" transform="rotate(-90 220 104.4)">S</text>
<text x="222.7" y="106.1">Q</text>
<text x="227.3" y="104.7">5</text>
<text x="252.6" y="104.7">11</text>
<text x="257.2" y="106.1">J</text>
<text x="264.1" y="104.4" transform="rotate(-90 264.1 104.4)">S</text>
<text x="266.8" y="106.1">Q</text>
<text x="271.4" y="104.7">9</text>
<text x="208.5" y="108.3">1</text>
<text x="208.5" y="111.8">2</text>
<text x="213.1" y="109.6">C</text>
<text x="213.1" y="113.2">K</text>
<text x="220" y="113.9" transform="rotate(-90 220 113.9)">R</text>
<text x="222.7" y="113.2">Q</text>
<text x="227.3" y="111.8">6</text>
<text x="252.6" y="111.8">12</text>
<text x="252.6" y="108.3">13</text>
<text x="257.2" y="113.2">K</text>
<text x="257.2" y="109.6">C</text>
<text x="264.1" y="113.9" transform="rotate(-90 264.1 113.9)">R</text>
<text x="266.8" y="113.2">Q</text>
<text x="271.4" y="111.8">7</text>
<text x="218.7" y="118.5" transform="rotate(-90 218.7 118.5)">15</text>
<text x="262.8" y="118.5" transform="rotate(-90 262.8 118.5)">14</text>
</g>
</svg>
